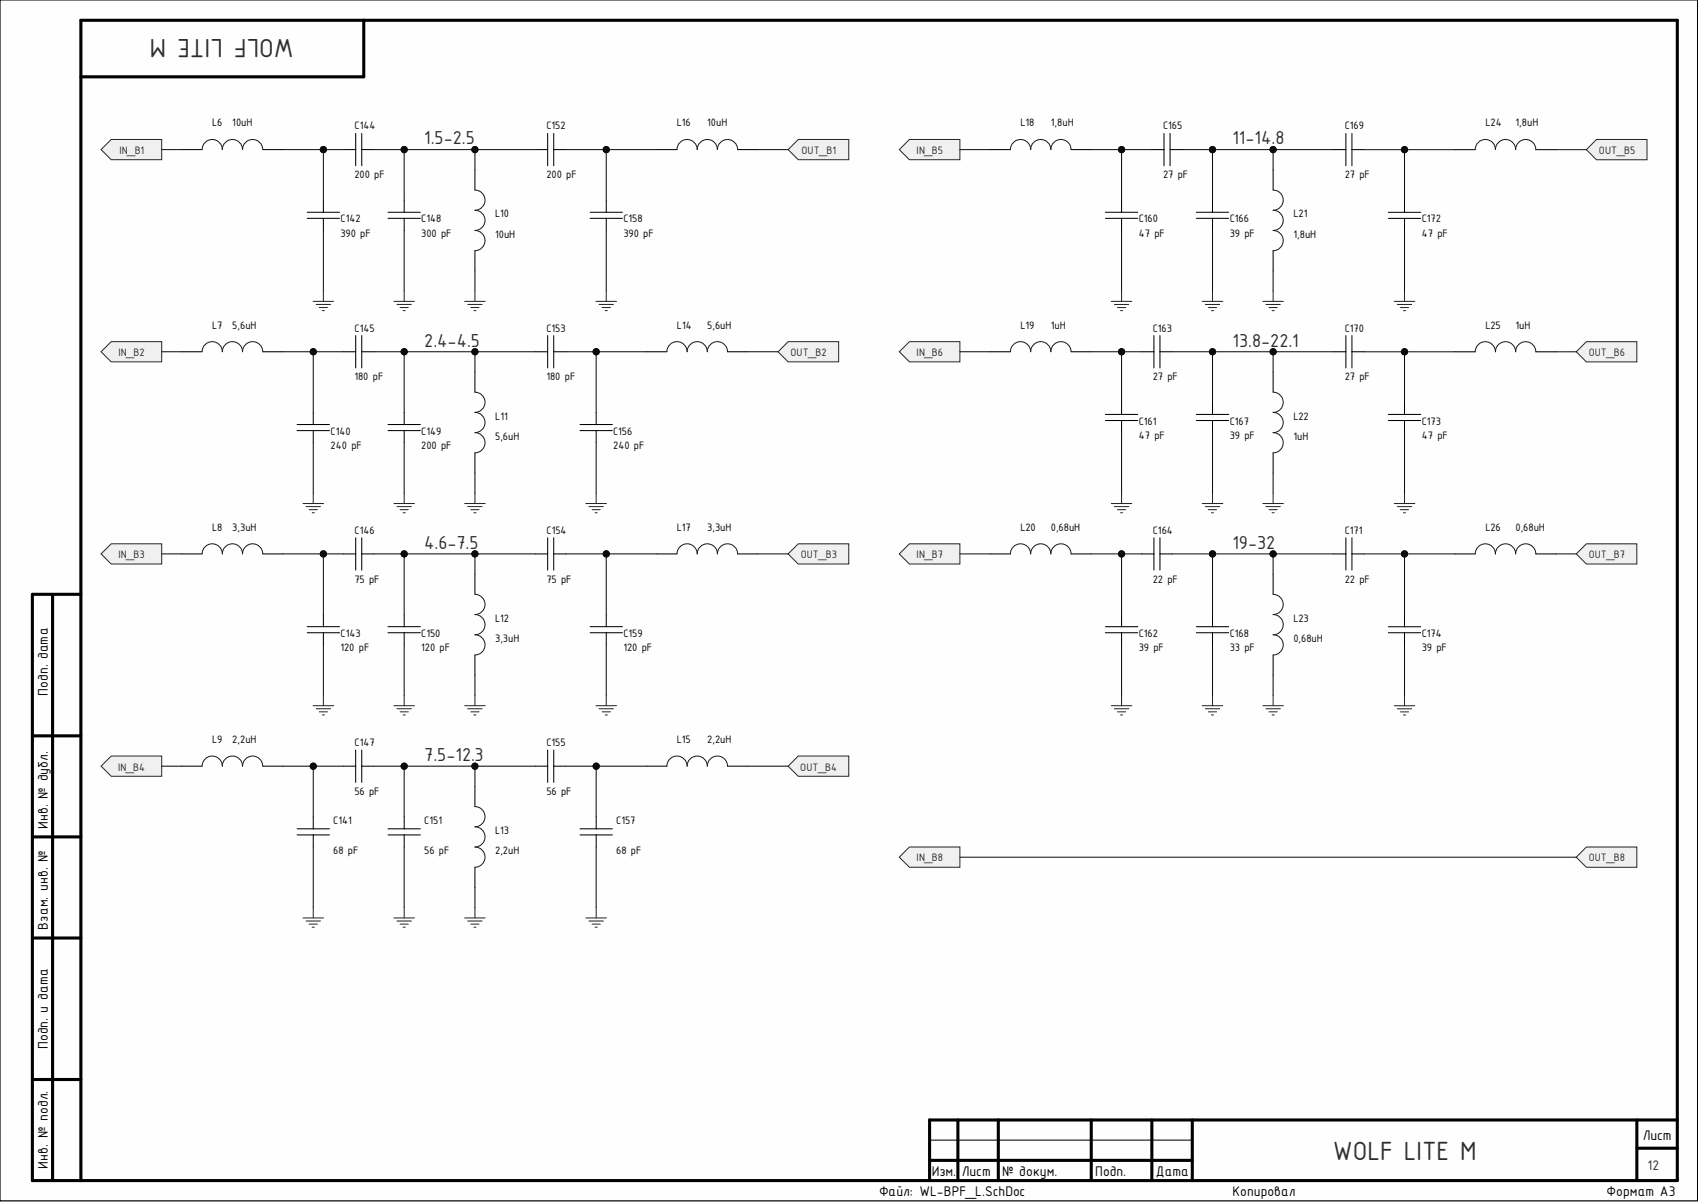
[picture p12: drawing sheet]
<svg xmlns="http://www.w3.org/2000/svg" width="420mm" height="297mm" viewBox="0 0 420 297" stroke-linecap="round" stroke-linejoin="round" font-family="sans-serif">
<path d="M0 0h419.2v296.5h-419.2z" fill-rule="evenodd" fill="#fefefe"/>
<path d="M0 0h419.2v296.5h-419.2z" fill="none" stroke="#000" stroke-width=".25"/>
<path d="M0 0h419.2v296.5h-419.2z" fill-rule="evenodd" fill="#fefefe"/>
<path d="M0 0h419.2v296.5h-419.2zM229.6 281.5h64.8" fill="none" stroke="#000" stroke-width=".25"/>
<g fill="none" stroke="#000" stroke-width=".76">
<path d="M89.8 5v14h-69.8M13 146.8v144.7M20 146.8h-12v144.7h406.2v-286.5h-394.2v286.5M8 181.7h12M8 206.6h12M8 231.6h12M8 266.5h12M236.5 276.5v15M246.5 276.5v15M269.5 276.5v15M284.4 276.5v15M294.4 276.5v15"/>
<path d="M404.2 276.5v15M414.2 276.5h-184.6v15M229.6 286.5h64.8M404.2 283.5h10"/>
</g>
<g fill="none" stroke="#262626" stroke-width=".25">
<path d="M77.3 74.4h5.1M78.1 75.2h3.5M78.8 75.9h2.1M79.6 76.7h.5M79.9 71.9v2.5M97.3 74.4h5M98 75.2h3.6M98.8 75.9h2M99.6 76.7h.5M99.8 71.9v2.5M114.7 74.4h5.1M115.5 75.2h3.6"/>
<path d="M116.3 75.9h2M117 76.7h.5M117.3 71.9v2.5M147.2 74.4h5M147.9 75.2h3.6M148.7 75.9h2M149.5 76.7h.5M149.7 71.9v2.5"/>
</g>
<path d="M27.5 34.4h12.4v5h-12.4l-2.5-2.5z" fill-rule="evenodd" fill="#f0f0f0"/>
<path d="M27.5 34.4h12.4v5h-12.4l-2.5-2.5z" fill="none" stroke="#262626" stroke-width=".25"/>
<path d="M197.1 34.4h12.5v5h-12.5l-2.5-2.5z" fill-rule="evenodd" fill="#f0f0f0"/>
<g fill="none" stroke="#262626" stroke-width=".25">
<path d="M197.1 34.4h12.5v5h-12.5l-2.5-2.5zM74.8 124.3h5.1M75.6 125.1h3.5M76.3 125.8h2.1M77.1 126.6h.5M77.4 121.8v2.5M97.3 124.3h5M98 125.1h3.6M98.8 125.8h2M99.6 126.6h.5M99.8 121.8v2.5M114.7 124.3h5.1"/>
<path d="M115.5 125.1h3.6M116.3 125.8h2M117 126.6h.5M117.3 121.8v2.5M144.7 124.3h5.1M145.4 125.1h3.6M146.2 125.8h2M147 126.6h.5M147.2 121.8v2.5"/>
</g>
<path d="M27.5 84.4h12.4v4.9h-12.4l-2.5-2.4z" fill-rule="evenodd" fill="#f0f0f0"/>
<path d="M27.5 84.4h12.4v4.9h-12.4l-2.5-2.4z" fill="none" stroke="#262626" stroke-width=".25"/>
<path d="M194.6 84.4h12.5v4.9h-12.5l-2.5-2.4z" fill-rule="evenodd" fill="#f0f0f0"/>
<g fill="none" stroke="#262626" stroke-width=".25">
<path d="M194.6 84.4h12.5v4.9h-12.5l-2.5-2.4zM77.3 174.2h5.1M78.1 175h3.5M78.8 175.8h2.1M79.6 176.5h.5M79.9 171.7v2.5M97.3 174.2h5M98 175h3.6M98.8 175.8h2M99.6 176.5h.5M99.8 171.7v2.5M114.7 174.2h5.1"/>
<path d="M115.5 175h3.6M116.3 175.8h2M117 176.5h.5M117.3 171.7v2.5M147.2 174.2h5.1M147.9 175h3.6M148.7 175.8h2M149.5 176.5h.5M149.7 171.7v2.5"/>
</g>
<path d="M27.5 134.3h12.4v5h-12.4l-2.5-2.5z" fill-rule="evenodd" fill="#f0f0f0"/>
<path d="M27.5 134.3h12.4v5h-12.4l-2.5-2.5z" fill="none" stroke="#262626" stroke-width=".25"/>
<path d="M197.1 134.3h12.5v5h-12.5l-2.5-2.5z" fill-rule="evenodd" fill="#f0f0f0"/>
<g fill="none" stroke="#262626" stroke-width=".25">
<path d="M197.1 134.3h12.5v5h-12.5l-2.5-2.5zM74.8 226.7h5.1M75.6 227.4h3.5M76.3 228.2h2.1M77.1 228.9h.5M77.4 224.1v2.6M97.3 226.7h5M98 227.4h3.6M98.8 228.2h2M99.6 228.9h.5M99.8 224.1v2.6M114.7 226.7h5.1"/>
<path d="M115.5 227.4h3.6M116.3 228.2h2M117 228.9h.5M117.3 224.1v2.6M144.7 226.7h5.1M145.4 227.4h3.6M146.2 228.2h2M147 228.9h.5M147.2 224.1v2.6"/>
</g>
<path d="M27.5 186.7h12.4v5h-12.4l-2.5-2.5z" fill-rule="evenodd" fill="#f0f0f0"/>
<path d="M27.5 186.7h12.4v5h-12.4l-2.5-2.5z" fill="none" stroke="#262626" stroke-width=".25"/>
<path d="M197.1 186.7h12.5v5h-12.5l-2.5-2.5z" fill-rule="evenodd" fill="#f0f0f0"/>
<g fill="none" stroke="#262626" stroke-width=".25">
<path d="M274.4 74.4h5.1M275.2 75.2h3.5M276 75.9h2M276.7 76.7h.5M277 71.9v2.5M296.9 74.4h5.1M297.6 75.2h3.6M298.4 75.9h2M299.2 76.7h.5M299.4 71.9v2.5M311.9 74.4h5M312.6 75.2h3.6"/>
<path d="M313.4 75.9h2M314.1 76.7h.5M314.4 71.9v2.5M344.3 74.4h5.1M345.1 75.2h3.5M345.8 75.9h2M346.6 76.7h.5M346.8 71.9v2.5M197.1 186.7h12.5v5h-12.5l-2.5-2.5z"/>
</g>
<path d="M224.6 34.4h12.4v5h-12.4l-2.5-2.5z" fill-rule="evenodd" fill="#f0f0f0"/>
<path d="M224.6 34.4h12.4v5h-12.4l-2.5-2.5z" fill="none" stroke="#262626" stroke-width=".25"/>
<path d="M394.2 34.4h12.5v5.1h-12.5l-2.5-2.5z" fill-rule="evenodd" fill="#f0f0f0"/>
<g fill="none" stroke="#262626" stroke-width=".25">
<path d="M394.2 34.4h12.5v5.1h-12.5l-2.5-2.5zM274.4 124.3h5.1M275.2 125.1h3.5M276 125.8h2M276.7 126.6h.5M277 121.8v2.5M296.9 124.3h5.1M297.6 125.1h3.6M298.4 125.8h2M299.2 126.6h.5M299.4 121.8v2.5M311.9 124.3h5"/>
<path d="M312.6 125.1h3.6M313.4 125.8h2M314.1 126.6h.5M314.4 121.8v2.5M344.3 124.3h5.1M345.1 125.1h3.5M345.8 125.8h2M346.6 126.6h.5M346.8 121.8v2.5"/>
</g>
<path d="M224.6 84.4h12.4v4.9h-12.4l-2.5-2.4z" fill-rule="evenodd" fill="#f0f0f0"/>
<path d="M224.6 84.4h12.4v4.9h-12.4l-2.5-2.4z" fill="none" stroke="#262626" stroke-width=".25"/>
<path d="M391.7 84.4h12.5v5h-12.5l-2.4-2.5z" fill-rule="evenodd" fill="#f0f0f0"/>
<g fill="none" stroke="#262626" stroke-width=".25">
<path d="M391.7 84.4h12.5v5h-12.5l-2.4-2.5zM274.4 174.2h5.1M275.2 175h3.5M276 175.8h2M276.7 176.5h.5M277 171.7v2.5M296.9 174.2h5.1M297.6 175h3.6M298.4 175.8h2M299.2 176.5h.5M299.4 171.7v2.5M311.9 174.2h5"/>
<path d="M312.6 175h3.6M313.4 175.8h2M314.1 176.5h.5M314.4 171.7v2.5M344.3 174.3h5.1M345.1 175h3.5M345.8 175.8h2M346.6 176.5h.5M346.8 171.7v2.6"/>
</g>
<path d="M224.6 134.3h12.4v5h-12.4l-2.5-2.5z" fill-rule="evenodd" fill="#f0f0f0"/>
<path d="M224.6 134.3h12.4v5h-12.4l-2.5-2.5z" fill="none" stroke="#262626" stroke-width=".25"/>
<path d="M391.7 134.3h12.5v5h-12.5l-2.4-2.5z" fill-rule="evenodd" fill="#f0f0f0"/>
<path d="M391.7 134.3h12.5v5h-12.5l-2.4-2.5z" fill="none" stroke="#262626" stroke-width=".25"/>
<path d="M224.6 209.1h12.4v5h-12.4l-2.5-2.5z" fill-rule="evenodd" fill="#f0f0f0"/>
<path d="M224.6 209.1h12.4v5h-12.4l-2.5-2.5z" fill="none" stroke="#262626" stroke-width=".25"/>
<path d="M391.7 209.1h12.5v5h-12.5l-2.4-2.4z" fill-rule="evenodd" fill="#f0f0f0"/>
<path d="M391.7 209.1h12.5v5h-12.5l-2.4-2.4z" fill="none" stroke="#262626" stroke-width=".25"/>
<g fill="none" stroke="#000" stroke-width=".25">
<path d="M44.9 36.9h5M64.9 36.9h5M84.8 36.9h3M87.8 32.9v8M89.3 36.9h3M89.3 32.9v8M132.2 36.9h3M135.2 32.9v8M136.7 36.9h3M136.7 32.9v8M162.2 36.9h5M182.2 36.9h4.9"/>
<path d="M244.5 36.9h5M264.5 36.9h5M284.4 36.9h3M287.4 33v7.9M288.9 36.9h3M288.9 33v7.9M329.4 36.9h3M332.4 33v7.9M333.9 36.9h2.9M333.9 33v7.9M359.3 37h5M379.3 37h4.9"/>
<path d="M75.9 53.9h7.9M75.9 52.4h7.9M79.9 49.4v3M79.9 53.9v3M95.8 53.9h8M95.8 52.4h8M99.8 49.4v3M99.8 53.9v3M117.3 41.9v5M145.7 53.9h8M145.7 52.4h8M149.7 49.4v3"/>
<path d="M149.7 53.9v3M273 53.9h8M273 52.4h8M277 49.4v3M277 53.9v3M295.4 53.9h8M295.4 52.4h8M299.4 49.4v3M299.4 53.9v3M314.4 41.9v5M342.8 53.9h8M342.8 52.4h8"/>
<path d="M346.8 49.4v3M346.8 53.9v3M117.3 61.9v5M314.4 61.9v5M44.9 86.9h5M64.9 86.9h5M84.8 86.9h3M87.8 82.9v7.9M89.3 86.9h3M89.3 82.9v7.9M117.3 91.8v5M132.2 86.9h3"/>
<path d="M135.2 82.9v7.9M136.7 86.9h3M136.7 82.9v7.9M159.7 86.9h5M179.7 86.9h4.9M244.5 86.9h5M264.5 86.9h5M277 99.3v3M282 86.9h3M285 82.9v7.9M286.4 86.9h3M286.4 82.9v7.9"/>
<path d="M299.4 99.3v3M314.4 91.9v4.9M329.4 86.9h3M332.4 82.9v7.9M333.9 86.9h2.9M333.9 82.9v7.9M346.8 99.3v3M359.3 86.9h5M379.3 86.9h4.9M73.4 106.3h7.9M73.4 104.8h7.9M77.4 101.8v3"/>
<path d="M77.4 106.3v3M95.8 106.3h8M95.8 104.8h8M99.8 101.8v3M99.8 106.3v3M117.3 111.8v5M143.2 106.3h8M143.2 104.8h8M147.2 101.8v3M147.2 106.3v3M273 103.8h8M273 102.3h8"/>
<path d="M277 103.8v3M295.4 103.8h8M295.4 102.3h8M299.4 103.8v3M314.4 111.8v5M342.8 103.8h8M342.8 102.3h8M346.8 103.8v3M44.9 136.8h5M64.9 136.8h5M84.8 136.8h3M87.8 132.8v8"/>
<path d="M89.3 136.8h3M89.3 132.8v8M132.2 136.8h3M135.2 132.8v8M136.7 136.8h3M136.7 132.8v8M162.2 136.8h5M182.2 136.8h4.9M244.5 136.8h5M264.5 136.8h5M282 136.8h3M285 132.8v8"/>
<path d="M286.4 136.8h3M286.4 132.8v8M329.4 136.8h3M332.4 132.8v8M333.9 136.8h2.9M333.9 132.8v8M359.3 136.8h5M379.3 136.8h4.9M75.9 156.2h7.9M75.9 154.7h7.9M79.9 151.7v3M79.9 156.2v3"/>
<path d="M95.8 156.2h8M95.8 154.7h8M99.8 151.7v3M99.8 156.2v3M117.3 141.8v5M145.7 156.2h8M145.7 154.7h8M149.7 151.7v3M149.7 156.2v3M273 156.2h8M273 154.7h8M277 151.7v3"/>
<path d="M277 156.2v3M295.4 156.2h8M295.4 154.7h8M299.4 151.7v3M299.4 156.2v3M314.4 141.8v5M342.8 156.2h8M342.8 154.8h8M346.8 151.8v3M346.8 156.2v3M117.3 161.7v5M314.4 161.7v5"/>
<path d="M44.9 189.2h5M64.9 189.2h5M84.8 189.2h3M87.8 185.2v8M89.3 189.2h3M89.3 185.2v8M117.3 194.2v5M132.2 189.2h3M135.2 185.2v8M136.7 189.2h3M136.7 185.2v8M159.7 189.2h5"/>
<path d="M179.7 189.2h4.9M73.4 206.2h7.9M73.4 204.7h7.9M77.4 201.7v3M77.4 206.2v2.9M95.8 206.2h8M95.8 204.7h8M99.8 201.7v3M99.8 206.2v2.9M117.3 214.1v5M143.2 206.2h8M143.2 204.7h8"/>
<path d="M147.2 201.7v3M147.2 206.2v2.9"/>
</g>
<g fill="none" stroke="#1c1c1c" stroke-width=".25">
<path d="M49.9 36.9a2.5 2.5 0 0 1 2.5-2.5 2.5 2.5 0 0 1 2.5 2.5 2.5 2.5 0 0 1 2.5-2.5 2.5 2.5 0 0 1 2.5 2.5 2.5 2.5 0 0 1 2.5-2.5 2.5 2.5 0 0 1 2.5 2.5M167.2 36.9a2.5 2.5 0 0 1 2.5-2.5 2.5 2.5 0 0 1 2.5 2.5 2.49 2.49 0 0 1 2.5-2.5 2.49 2.49 0 0 1 2.5 2.5 2.5 2.5 0 0 1 2.5-2.5 2.5 2.5 0 0 1 2.5 2.5M249.5 36.9a2.5 2.5 0 0 1 2.5-2.5 2.5 2.5 0 0 1 2.5 2.5 2.49 2.49 0 0 1 2.5-2.5 2.49 2.49 0 0 1 2.5 2.5 2.5 2.5 0 0 1 2.5-2.5 2.5 2.5 0 0 1 2.5 2.5M364.3 36.9a2.49 2.49 0 0 1 2.5-2.5 2.49 2.49 0 0 1 2.5 2.6M369.3 36.9a2.49 2.49 0 0 1 2.5-2.5 2.49 2.49 0 0 1 2.5 2.6M374.3 36.9a2.49 2.49 0 0 1 2.5-2.5 2.49 2.49 0 0 1 2.5 2.6M117.3 46.9a2.5 2.5 0 0 1 2.5 2.5 2.5 2.5 0 0 1-2.5 2.5 2.5 2.5 0 0 1 2.5 2.5 2.5 2.5 0 0 1-2.5 2.5 2.49 2.49 0 0 1 2.5 2.5 2.49 2.49 0 0 1-2.5 2.5M314.4 46.9a2.49 2.49 0 0 1 2.5 2.5 2.49 2.49 0 0 1-2.5 2.5 2.49 2.49 0 0 1 2.5 2.5 2.49 2.49 0 0 1-2.5 2.5 2.5 2.5 0 0 1 2.5 2.5 2.5 2.5 0 0 1-2.5 2.5M49.9 86.8a2.5 2.5 0 0 1 2.5-2.4 2.5 2.5 0 0 1 2.5 2.5 2.5 2.5 0 0 1 2.5-2.5 2.5 2.5 0 0 1 2.5 2.5 2.5 2.5 0 0 1 2.5-2.5 2.5 2.5 0 0 1 2.5 2.5M117.3 96.8a2.5 2.5 0 0 1 2.5 2.5 2.5 2.5 0 0 1-2.5 2.5 2.5 2.5 0 0 1 2.5 2.5 2.5 2.5 0 0 1-2.5 2.5 2.5 2.5 0 0 1 2.5 2.5 2.5 2.5 0 0 1-2.5 2.5M164.7 86.8a2.5 2.5 0 0 1 2.5-2.4 2.5 2.5 0 0 1 2.5 2.5 2.5 2.5 0 0 1 2.5-2.5 2.5 2.5 0 0 1 2.5 2.5 2.5 2.5 0 0 1 2.5-2.5 2.5 2.5 0 0 1 2.5 2.5M249.5 86.9a2.5 2.5 0 0 1 2.5-2.5 2.5 2.5 0 0 1 2.5 2.5 2.49 2.49 0 0 1 2.5-2.5 2.49 2.49 0 0 1 2.5 2.5 2.5 2.5 0 0 1 2.5-2.5 2.5 2.5 0 0 1 2.5 2.5"/>
<path d="M314.4 96.8a2.5 2.5 0 0 1 2.5 2.5 2.5 2.5 0 0 1-2.5 2.5 2.49 2.49 0 0 1 2.5 2.5 2.49 2.49 0 0 1-2.5 2.5 2.5 2.5 0 0 1 2.5 2.5 2.5 2.5 0 0 1-2.5 2.5M364.3 86.9a2.49 2.49 0 0 1 2.5-2.5 2.49 2.49 0 0 1 2.5 2.5 2.49 2.49 0 0 1 2.5-2.5 2.49 2.49 0 0 1 2.5 2.5 2.49 2.49 0 0 1 2.5-2.5 2.49 2.49 0 0 1 2.5 2.5M49.9 136.8a2.5 2.5 0 0 1 2.5-2.5 2.5 2.5 0 0 1 2.5 2.5 2.5 2.5 0 0 1 2.5-2.5 2.5 2.5 0 0 1 2.5 2.5 2.5 2.5 0 0 1 2.5-2.5 2.5 2.5 0 0 1 2.5 2.5M167.2 136.8a2.5 2.5 0 0 1 2.5-2.5 2.5 2.5 0 0 1 2.5 2.5 2.49 2.49 0 0 1 2.5-2.5 2.49 2.49 0 0 1 2.5 2.5 2.5 2.5 0 0 1 2.5-2.5 2.5 2.5 0 0 1 2.5 2.5M249.5 136.8a2.5 2.5 0 0 1 2.5-2.5 2.5 2.5 0 0 1 2.5 2.5 2.49 2.49 0 0 1 2.5-2.5 2.49 2.49 0 0 1 2.5 2.5 2.5 2.5 0 0 1 2.5-2.5 2.5 2.5 0 0 1 2.5 2.5M364.3 136.8a2.49 2.49 0 0 1 2.5-2.5 2.49 2.49 0 0 1 2.5 2.5 2.49 2.49 0 0 1 2.5-2.5 2.49 2.49 0 0 1 2.5 2.5 2.49 2.49 0 0 1 2.5-2.5 2.49 2.49 0 0 1 2.5 2.5M117.3 146.8a2.5 2.5 0 0 1 2.5 2.4 2.5 2.5 0 0 1-2.5 2.5 2.5 2.5 0 0 1 2.5 2.5 2.5 2.5 0 0 1-2.5 2.5 2.5 2.5 0 0 1 2.5 2.5 2.5 2.5 0 0 1-2.5 2.5M314.4 146.8a2.49 2.49 0 0 1 2.5 2.4 2.49 2.49 0 0 1-2.5 2.5 2.5 2.5 0 0 1 2.5 2.5 2.5 2.5 0 0 1-2.5 2.5 2.49 2.49 0 0 1 2.5 2.5 2.49 2.49 0 0 1-2.5 2.5M49.9 189.2a2.49 2.49 0 0 1 2.5-2.5 2.49 2.49 0 0 1 2.5 2.5 2.5 2.5 0 0 1 2.5-2.5 2.5 2.5 0 0 1 2.5 2.5 2.49 2.49 0 0 1 2.5-2.5 2.49 2.49 0 0 1 2.5 2.5M117.3 199.2a2.49 2.49 0 0 1 2.5 2.5 2.49 2.49 0 0 1-2.5 2.5 2.49 2.49 0 0 1 2.5 2.4 2.49 2.49 0 0 1-2.5 2.5 2.5 2.5 0 0 1 2.5 2.5 2.5 2.5 0 0 1-2.5 2.5M164.7 189.2a2.5 2.5 0 0 1 2.5-2.5 2.5 2.5 0 0 1 2.5 2.5 2.49 2.49 0 0 1 2.5-2.5 2.49 2.49 0 0 1 2.5 2.5 2.5 2.5 0 0 1 2.5-2.5 2.5 2.5 0 0 1 2.5 2.5"/>
</g>
<path d="M39.9 36.9h5M39.9 86.9h5M39.9 136.8h5M39.9 189.2h5M69.9 189.2h14.9" fill="none" stroke="#0e0e0e" stroke-width=".25"/>
<circle cx="77.4" cy="189.2" r=".76" fill="#0e0e0e"/>
<g fill="none" stroke="#0e0e0e" stroke-width=".25">
<path d="M69.9 136.8h14.9"/>
<circle cx="77.4" cy="189.2" r=".76"/>
</g>
<circle cx="79.9" cy="136.8" r=".76" fill="#0e0e0e"/>
<g fill="none" stroke="#0e0e0e" stroke-width=".25">
<path d="M69.9 86.9h14.9"/>
<circle cx="79.9" cy="136.8" r=".76"/>
</g>
<circle cx="77.4" cy="86.9" r=".76" fill="#0e0e0e"/>
<g fill="none" stroke="#0e0e0e" stroke-width=".25">
<path d="M69.9 36.9h14.9"/>
<circle cx="77.4" cy="86.9" r=".76"/>
</g>
<circle cx="79.9" cy="36.9" r=".76" fill="#0e0e0e"/>
<g fill="none" stroke="#0e0e0e" stroke-width=".25">
<path d="M92.3 189.2h25v5"/>
<circle cx="79.9" cy="36.9" r=".76"/>
</g>
<circle cx="99.8" cy="189.2" r=".76" fill="#0e0e0e"/>
<circle cx="99.8" cy="189.2" r=".76" fill="none" stroke="#0e0e0e" stroke-width=".25"/>
<circle cx="117.3" cy="189.2" r=".76" fill="#0e0e0e"/>
<g fill="none" stroke="#0e0e0e" stroke-width=".25">
<path d="M92.3 136.8h25v5"/>
<circle cx="117.3" cy="189.2" r=".76"/>
</g>
<circle cx="99.8" cy="136.8" r=".76" fill="#0e0e0e"/>
<circle cx="99.8" cy="136.8" r=".76" fill="none" stroke="#0e0e0e" stroke-width=".25"/>
<circle cx="117.3" cy="136.8" r=".76" fill="#0e0e0e"/>
<g fill="none" stroke="#0e0e0e" stroke-width=".25">
<path d="M92.3 86.9h25v4.9"/>
<circle cx="117.3" cy="136.8" r=".76"/>
</g>
<circle cx="99.8" cy="86.9" r=".76" fill="#0e0e0e"/>
<circle cx="99.8" cy="86.9" r=".76" fill="none" stroke="#0e0e0e" stroke-width=".25"/>
<circle cx="117.3" cy="86.9" r=".76" fill="#0e0e0e"/>
<g fill="none" stroke="#0e0e0e" stroke-width=".25">
<path d="M92.3 36.9h25v5"/>
<circle cx="117.3" cy="86.9" r=".76"/>
</g>
<circle cx="99.8" cy="36.9" r=".76" fill="#0e0e0e"/>
<circle cx="99.8" cy="36.9" r=".76" fill="none" stroke="#0e0e0e" stroke-width=".25"/>
<circle cx="117.3" cy="36.9" r=".76" fill="#0e0e0e"/>
<g fill="none" stroke="#0e0e0e" stroke-width=".25">
<path d="M117.3 189.2h14.9"/>
<circle cx="117.3" cy="36.9" r=".76"/>
</g>
<circle cx="117.3" cy="189.2" r=".76" fill="#0e0e0e"/>
<g fill="none" stroke="#0e0e0e" stroke-width=".25">
<path d="M117.3 136.8h14.9"/>
<circle cx="117.3" cy="189.2" r=".76"/>
</g>
<circle cx="117.3" cy="136.8" r=".76" fill="#0e0e0e"/>
<g fill="none" stroke="#0e0e0e" stroke-width=".25">
<path d="M117.3 86.9h14.9"/>
<circle cx="117.3" cy="136.8" r=".76"/>
</g>
<circle cx="117.3" cy="86.9" r=".76" fill="#0e0e0e"/>
<g fill="none" stroke="#0e0e0e" stroke-width=".25">
<path d="M117.3 36.9h14.9"/>
<circle cx="117.3" cy="86.9" r=".76"/>
</g>
<circle cx="117.3" cy="36.9" r=".76" fill="#0e0e0e"/>
<g fill="none" stroke="#0e0e0e" stroke-width=".25">
<path d="M139.7 189.2h7.5v12.5"/>
<circle cx="117.3" cy="36.9" r=".76"/>
</g>
<circle cx="147.2" cy="189.2" r=".76" fill="#0e0e0e"/>
<g fill="none" stroke="#0e0e0e" stroke-width=".25">
<path d="M139.7 136.8h10v14.9"/>
<circle cx="147.2" cy="189.2" r=".76"/>
</g>
<circle cx="149.7" cy="136.8" r=".76" fill="#0e0e0e"/>
<g fill="none" stroke="#0e0e0e" stroke-width=".25">
<path d="M139.7 86.9h7.5v14.9"/>
<circle cx="149.7" cy="136.8" r=".76"/>
</g>
<circle cx="147.2" cy="86.9" r=".76" fill="#0e0e0e"/>
<g fill="none" stroke="#0e0e0e" stroke-width=".25">
<path d="M139.7 36.9h10v12.5"/>
<circle cx="147.2" cy="86.9" r=".76"/>
</g>
<circle cx="149.7" cy="36.9" r=".76" fill="#0e0e0e"/>
<g fill="none" stroke="#0e0e0e" stroke-width=".25">
<path d="M147.2 189.2h12.5"/>
<circle cx="149.7" cy="36.9" r=".76"/>
</g>
<circle cx="147.2" cy="189.2" r=".76" fill="#0e0e0e"/>
<g fill="none" stroke="#0e0e0e" stroke-width=".25">
<path d="M147.2 86.9h12.5"/>
<circle cx="147.2" cy="189.2" r=".76"/>
</g>
<circle cx="147.2" cy="86.9" r=".76" fill="#0e0e0e"/>
<g fill="none" stroke="#0e0e0e" stroke-width=".25">
<path d="M149.7 136.8h12.5"/>
<circle cx="147.2" cy="86.9" r=".76"/>
</g>
<circle cx="149.7" cy="136.8" r=".76" fill="#0e0e0e"/>
<g fill="none" stroke="#0e0e0e" stroke-width=".25">
<path d="M149.7 36.9h12.5"/>
<circle cx="149.7" cy="136.8" r=".76"/>
</g>
<circle cx="149.7" cy="36.9" r=".76" fill="#0e0e0e"/>
<g fill="none" stroke="#0e0e0e" stroke-width=".25">
<path d="M187.1 36.9h7.5M237 36.9h7.5M184.6 86.9h7.5M237 86.9h7.5M187.1 136.8h7.5M237 136.8h7.5M269.5 136.8h12.5M184.6 189.2h10"/>
<circle cx="149.7" cy="36.9" r=".76"/>
</g>
<circle cx="277" cy="136.8" r=".76" fill="#0e0e0e"/>
<g fill="none" stroke="#0e0e0e" stroke-width=".25">
<path d="M269.5 86.9h12.5"/>
<circle cx="277" cy="136.8" r=".76"/>
</g>
<circle cx="277" cy="86.9" r=".76" fill="#0e0e0e"/>
<g fill="none" stroke="#0e0e0e" stroke-width=".25">
<path d="M269.5 36.9h14.9"/>
<circle cx="277" cy="86.9" r=".76"/>
</g>
<circle cx="277" cy="36.9" r=".76" fill="#0e0e0e"/>
<g fill="none" stroke="#0e0e0e" stroke-width=".25">
<path d="M289.4 136.8h25v5"/>
<circle cx="277" cy="36.9" r=".76"/>
</g>
<circle cx="299.4" cy="136.8" r=".76" fill="#0e0e0e"/>
<circle cx="299.4" cy="136.8" r=".76" fill="none" stroke="#0e0e0e" stroke-width=".25"/>
<circle cx="314.4" cy="136.8" r=".76" fill="#0e0e0e"/>
<g fill="none" stroke="#0e0e0e" stroke-width=".25">
<path d="M289.4 86.9h25v5"/>
<circle cx="314.4" cy="136.8" r=".76"/>
</g>
<circle cx="299.4" cy="86.9" r=".76" fill="#0e0e0e"/>
<circle cx="299.4" cy="86.9" r=".76" fill="none" stroke="#0e0e0e" stroke-width=".25"/>
<circle cx="314.4" cy="86.9" r=".76" fill="#0e0e0e"/>
<g fill="none" stroke="#0e0e0e" stroke-width=".25">
<path d="M291.9 36.9h22.5v5"/>
<circle cx="314.4" cy="86.9" r=".76"/>
</g>
<circle cx="299.4" cy="36.9" r=".76" fill="#0e0e0e"/>
<circle cx="299.4" cy="36.9" r=".76" fill="none" stroke="#0e0e0e" stroke-width=".25"/>
<circle cx="314.4" cy="36.9" r=".76" fill="#0e0e0e"/>
<g fill="none" stroke="#0e0e0e" stroke-width=".25">
<path d="M314.4 136.8h15"/>
<circle cx="314.4" cy="36.9" r=".76"/>
</g>
<circle cx="314.4" cy="136.8" r=".76" fill="#0e0e0e"/>
<g fill="none" stroke="#0e0e0e" stroke-width=".25">
<path d="M314.4 86.9h15"/>
<circle cx="314.4" cy="136.8" r=".76"/>
</g>
<circle cx="314.4" cy="86.9" r=".76" fill="#0e0e0e"/>
<g fill="none" stroke="#0e0e0e" stroke-width=".25">
<path d="M314.4 36.9h15"/>
<circle cx="314.4" cy="86.9" r=".76"/>
</g>
<circle cx="314.4" cy="36.9" r=".76" fill="#0e0e0e"/>
<g fill="none" stroke="#0e0e0e" stroke-width=".25">
<path d="M336.8 136.8h10v15"/>
<circle cx="314.4" cy="36.9" r=".76"/>
</g>
<circle cx="346.8" cy="136.8" r=".76" fill="#0e0e0e"/>
<g fill="none" stroke="#0e0e0e" stroke-width=".25">
<path d="M336.8 86.9h10v12.4"/>
<circle cx="346.8" cy="136.8" r=".76"/>
</g>
<circle cx="346.8" cy="86.9" r=".76" fill="#0e0e0e"/>
<g fill="none" stroke="#0e0e0e" stroke-width=".25">
<path d="M336.8 37h10v12.4"/>
<circle cx="346.8" cy="86.9" r=".76"/>
</g>
<circle cx="346.8" cy="37" r=".76" fill="#0e0e0e"/>
<g fill="none" stroke="#0e0e0e" stroke-width=".25">
<path d="M346.8 136.8h12.5"/>
<circle cx="346.8" cy="37" r=".76"/>
</g>
<circle cx="346.8" cy="136.8" r=".76" fill="#0e0e0e"/>
<g fill="none" stroke="#0e0e0e" stroke-width=".25">
<path d="M346.8 86.9h12.5"/>
<circle cx="346.8" cy="136.8" r=".76"/>
</g>
<circle cx="346.8" cy="86.9" r=".76" fill="#0e0e0e"/>
<g fill="none" stroke="#0e0e0e" stroke-width=".25">
<path d="M346.8 37h12.5"/>
<circle cx="346.8" cy="86.9" r=".76"/>
</g>
<circle cx="346.8" cy="37" r=".76" fill="#0e0e0e"/>
<g fill="none" stroke="#0e0e0e" stroke-width=".25">
<path d="M384.2 37h7.5M384.2 86.9h5.1M384.2 136.8h5.1M77.4 189.2v12.5M77.4 209.1v15"/>
<circle cx="346.8" cy="37" r=".76"/>
</g>
<circle cx="77.4" cy="189.2" r=".76" fill="#0e0e0e"/>
<g fill="none" stroke="#0e0e0e" stroke-width=".25">
<path d="M77.4 86.9v14.9M77.4 109.3v12.5"/>
<circle cx="77.4" cy="189.2" r=".76"/>
</g>
<circle cx="77.4" cy="86.9" r=".76" fill="#0e0e0e"/>
<g fill="none" stroke="#0e0e0e" stroke-width=".25">
<path d="M79.9 136.8v14.9M79.9 159.2v12.5"/>
<circle cx="77.4" cy="86.9" r=".76"/>
</g>
<circle cx="79.9" cy="136.8" r=".76" fill="#0e0e0e"/>
<g fill="none" stroke="#0e0e0e" stroke-width=".25">
<path d="M79.9 36.9v12.5M79.9 56.9v15"/>
<circle cx="79.9" cy="136.8" r=".76"/>
</g>
<circle cx="79.9" cy="36.9" r=".76" fill="#0e0e0e"/>
<g fill="none" stroke="#0e0e0e" stroke-width=".25">
<path d="M99.8 189.2v12.5M99.8 209.1v15"/>
<circle cx="79.9" cy="36.9" r=".76"/>
</g>
<circle cx="99.8" cy="189.2" r=".76" fill="#0e0e0e"/>
<g fill="none" stroke="#0e0e0e" stroke-width=".25">
<path d="M99.8 136.8v14.9M99.8 159.2v12.5"/>
<circle cx="99.8" cy="189.2" r=".76"/>
</g>
<circle cx="99.8" cy="136.8" r=".76" fill="#0e0e0e"/>
<g fill="none" stroke="#0e0e0e" stroke-width=".25">
<path d="M99.8 86.9v14.9M99.8 109.3v12.5"/>
<circle cx="99.8" cy="136.8" r=".76"/>
</g>
<circle cx="99.8" cy="86.9" r=".76" fill="#0e0e0e"/>
<g fill="none" stroke="#0e0e0e" stroke-width=".25">
<path d="M99.8 36.9v12.5M99.8 56.9v15"/>
<circle cx="99.8" cy="86.9" r=".76"/>
</g>
<circle cx="99.8" cy="36.9" r=".76" fill="#0e0e0e"/>
<g fill="none" stroke="#0e0e0e" stroke-width=".25">
<path d="M149.7 56.9v15M117.3 66.9v5M117.3 116.8v5M147.2 109.3v12.5M277 136.8v14.9M149.7 159.2v12.5M277 159.2v12.5M117.3 166.7v5M117.3 219.1v5M147.2 209.1v15"/>
<circle cx="99.8" cy="36.9" r=".76"/>
</g>
<circle cx="277" cy="136.8" r=".76" fill="#0e0e0e"/>
<g fill="none" stroke="#0e0e0e" stroke-width=".25">
<path d="M277 86.9v12.4M277 106.8v15"/>
<circle cx="277" cy="136.8" r=".76"/>
</g>
<circle cx="277" cy="86.9" r=".76" fill="#0e0e0e"/>
<g fill="none" stroke="#0e0e0e" stroke-width=".25">
<path d="M277 36.9v12.5M277 56.9v15"/>
<circle cx="277" cy="86.9" r=".76"/>
</g>
<circle cx="277" cy="36.9" r=".76" fill="#0e0e0e"/>
<g fill="none" stroke="#0e0e0e" stroke-width=".25">
<path d="M299.4 136.8v14.9M299.4 159.2v12.5"/>
<circle cx="277" cy="36.9" r=".76"/>
</g>
<circle cx="299.4" cy="136.8" r=".76" fill="#0e0e0e"/>
<g fill="none" stroke="#0e0e0e" stroke-width=".25">
<path d="M299.4 86.9v12.4M299.4 106.8v15"/>
<circle cx="299.4" cy="136.8" r=".76"/>
</g>
<circle cx="299.4" cy="86.9" r=".76" fill="#0e0e0e"/>
<g fill="none" stroke="#0e0e0e" stroke-width=".25">
<path d="M299.4 36.9v12.5M299.4 56.9v15"/>
<circle cx="299.4" cy="86.9" r=".76"/>
</g>
<circle cx="299.4" cy="36.9" r=".76" fill="#0e0e0e"/>
<g fill="none" stroke="#0e0e0e" stroke-width=".25">
<path d="M346.8 56.9v15M314.4 66.9v5M314.4 116.8v5M346.8 106.8v15M346.8 159.2v12.5M314.4 166.7v5M237.1 211.7h152.2"/>
<circle cx="299.4" cy="36.9" r=".76"/>
</g>
<g font-size="7" fill="#2f2f2f">
<text x="72.6" y="9.6" transform="rotate(-180 72.6 9.6)">WOLF LITE M</text>
<text x="329.1" y="286.5">WOLF LITE M</text>
</g>
<g font-size="5" fill="#2e2e2e">
<text x="104.8" y="35.7">1.5-2.5</text>
<text x="304.4" y="35.7">11-14.8</text>
<text x="104.8" y="85.6">2.4-4.5</text>
<text x="304.4" y="85.6">13.8-22.1</text>
<text x="104.8" y="135.5">4.6-7.5</text>
<text x="304.4" y="135.5">19-32</text>
<text x="104.8" y="187.9">7.5-12.3</text>
</g>
<g font-size="3.7">
<text x="11.8" y="171.7" transform="rotate(-90 11.8 171.7)">Подп. дата</text>
<text x="11.8" y="204.6" transform="rotate(-90 11.8 204.6)">Инв. № дубл.</text>
<text x="11.8" y="229.6" transform="rotate(-90 11.8 229.6)">Взам. инв. №</text>
<text x="11.8" y="259" transform="rotate(-90 11.8 259)">Подп. и дата</text>
<text x="405.7" y="281.4">Лист</text>
<text x="11.8" y="288.5" transform="rotate(-90 11.8 288.5)">Инв. № подл.</text>
<text x="230.1" y="290.3">Изм.</text>
<text x="237.5" y="290.3">Лист</text>
<text x="247.5" y="290.3">№ докум.</text>
<text x="270.5" y="290.3">Подп.</text>
<text x="285.4" y="290.3">Дата</text>
<text x="217.1" y="295.3">Файл: WL-BPF_L.SchDoc</text>
<text x="304.4" y="295.3">Копировал</text>
<text x="396.7" y="295.3">Формат А3</text>
</g>
<text font-size="3.7" fill="#2f2f2f" x="406.8" y="288.8">12</text>
<g font-size="2.9">
<text x="52.4" y="31.2">L6</text>
<text x="57.4" y="31.2">10uH</text>
<text x="87.5" y="31.9">C144</text>
<text x="134.9" y="31.9">C152</text>
<text x="167.1" y="31.2">L16</text>
<text x="174.7" y="31.2">10uH</text>
<text x="252" y="31.2">L18</text>
<text x="259.5" y="31.2">1,8uH</text>
<text x="287.2" y="31.9">C165</text>
<text x="332.1" y="31.9">C169</text>
<text x="366.8" y="31.2">L24</text>
<text x="374.2" y="31.2">1,8uH</text>
<text x="87.5" y="44">200 pF</text>
<text x="134.9" y="44">200 pF</text>
<text x="287.2" y="44">27 pF</text>
<text x="332.1" y="44">27 pF</text>
<text x="122.3" y="53.7">L10</text>
<text x="319.4" y="53.7">L21</text>
<text x="84.1" y="54.9">C142</text>
<text x="84.1" y="58.5">390 pF</text>
<text x="104" y="54.9">C148</text>
<text x="104" y="58.5">300 pF</text>
<text x="122.3" y="58.7">10uH</text>
<text x="154" y="54.9">C158</text>
<text x="154" y="58.5">390 pF</text>
<text x="281.2" y="54.9">C160</text>
<text x="281.2" y="58.5">47 pF</text>
<text x="303.7" y="54.9">C166</text>
<text x="303.7" y="58.5">39 pF</text>
<text x="319.4" y="58.7">1,8uH</text>
<text x="351.1" y="54.9">C172</text>
<text x="351.1" y="58.5">47 pF</text>
<text x="52.4" y="81.1">L7</text>
<text x="57.4" y="81.1">5,6uH</text>
<text x="87.5" y="81.9">C145</text>
<text x="134.9" y="81.9">C153</text>
<text x="167.1" y="81.1">L14</text>
<text x="174.7" y="81.1">5,6uH</text>
<text x="252" y="81.1">L19</text>
<text x="259.5" y="81.1">1uH</text>
<text x="284.7" y="81.9">C163</text>
<text x="332.1" y="81.9">C170</text>
<text x="366.8" y="81.1">L25</text>
<text x="374.2" y="81.1">1uH</text>
<text x="87.5" y="93.9">180 pF</text>
<text x="134.9" y="93.9">180 pF</text>
<text x="284.7" y="93.9">27 pF</text>
<text x="332.1" y="93.9">27 pF</text>
<text x="81.6" y="107.3">C140</text>
<text x="104" y="107.3">C149</text>
<text x="122.3" y="103.6">L11</text>
<text x="151.4" y="107.3">C156</text>
<text x="281.2" y="104.9">C161</text>
<text x="303.7" y="104.9">C167</text>
<text x="319.4" y="103.6">L22</text>
<text x="351.1" y="104.9">C173</text>
<text x="81.6" y="110.9">240 pF</text>
<text x="104" y="110.9">200 pF</text>
<text x="122.3" y="108.6">5,6uH</text>
<text x="151.4" y="110.9">240 pF</text>
<text x="281.2" y="108.4">47 pF</text>
<text x="303.7" y="108.4">39 pF</text>
<text x="319.4" y="108.6">1uH</text>
<text x="351.1" y="108.4">47 pF</text>
<text x="52.4" y="131">L8</text>
<text x="57.4" y="131">3,3uH</text>
<text x="87.5" y="131.8">C146</text>
<text x="134.9" y="131.8">C154</text>
<text x="167.1" y="131">L17</text>
<text x="174.7" y="131">3,3uH</text>
<text x="252" y="131">L20</text>
<text x="259.5" y="131">0,68uH</text>
<text x="284.7" y="131.8">C164</text>
<text x="332.1" y="131.8">C171</text>
<text x="366.8" y="131">L26</text>
<text x="374.2" y="131">0,68uH</text>
<text x="87.5" y="143.9">75 pF</text>
<text x="134.9" y="143.9">75 pF</text>
<text x="284.7" y="143.9">22 pF</text>
<text x="332.1" y="143.9">22 pF</text>
<text x="122.3" y="153.5">L12</text>
<text x="319.4" y="153.5">L23</text>
<text x="84.1" y="157.3">C143</text>
<text x="84.1" y="160.8">120 pF</text>
<text x="104" y="157.3">C150</text>
<text x="104" y="160.8">120 pF</text>
<text x="122.3" y="158.5">3,3uH</text>
<text x="154" y="157.3">C159</text>
<text x="154" y="160.8">120 pF</text>
<text x="281.2" y="157.3">C162</text>
<text x="281.2" y="160.8">39 pF</text>
<text x="303.7" y="157.3">C168</text>
<text x="303.7" y="160.8">33 pF</text>
<text x="319.4" y="158.5">0,68uH</text>
<text x="351.1" y="157.3">C174</text>
<text x="351.1" y="160.8">39 pF</text>
<text x="52.4" y="183.4">L9</text>
<text x="57.4" y="183.4">2,2uH</text>
<text x="87.5" y="184.2">C147</text>
<text x="134.9" y="184.2">C155</text>
<text x="167.1" y="183.4">L15</text>
<text x="174.7" y="183.4">2,2uH</text>
<text x="87.5" y="196.3">56 pF</text>
<text x="134.9" y="196.3">56 pF</text>
<text x="82.3" y="203.4">C141</text>
<text x="104.8" y="203.4">C151</text>
<text x="152.2" y="203.4">C157</text>
<text x="122.3" y="205.9">L13</text>
<text x="82.3" y="210.9">68 pF</text>
<text x="104.8" y="210.9">56 pF</text>
<text x="122.3" y="210.9">2,2uH</text>
<text x="152.2" y="210.9">68 pF</text>
</g>
<g font-size="2.9" fill="#262626">
<text x="29.5" y="38">IN_B1</text>
<text x="197.9" y="38">OUT_B1</text>
<text x="226.4" y="38">IN_B5</text>
<text x="394.9" y="38">OUT_B5</text>
<text x="29.2" y="87.9">IN_B2</text>
<text x="195.2" y="87.9">OUT_B2</text>
<text x="226.4" y="87.9">IN_B6</text>
<text x="392.3" y="87.9">OUT_B6</text>
<text x="29.2" y="137.8">IN_B3</text>
<text x="197.7" y="137.8">OUT_B3</text>
<text x="226.4" y="137.8">IN_B7</text>
<text x="392.3" y="137.8">OUT_B7</text>
<text x="29.2" y="190.3">IN_B4</text>
<text x="197.6" y="190.3">OUT_B4</text>
<text x="226.4" y="212.6">IN_B8</text>
<text x="392.3" y="212.6">OUT_B8</text>
</g>
<text font-size=".4" x="10" y="291.7">ALTIUM GOSTBOM2.0 KEV</text>
</svg>
